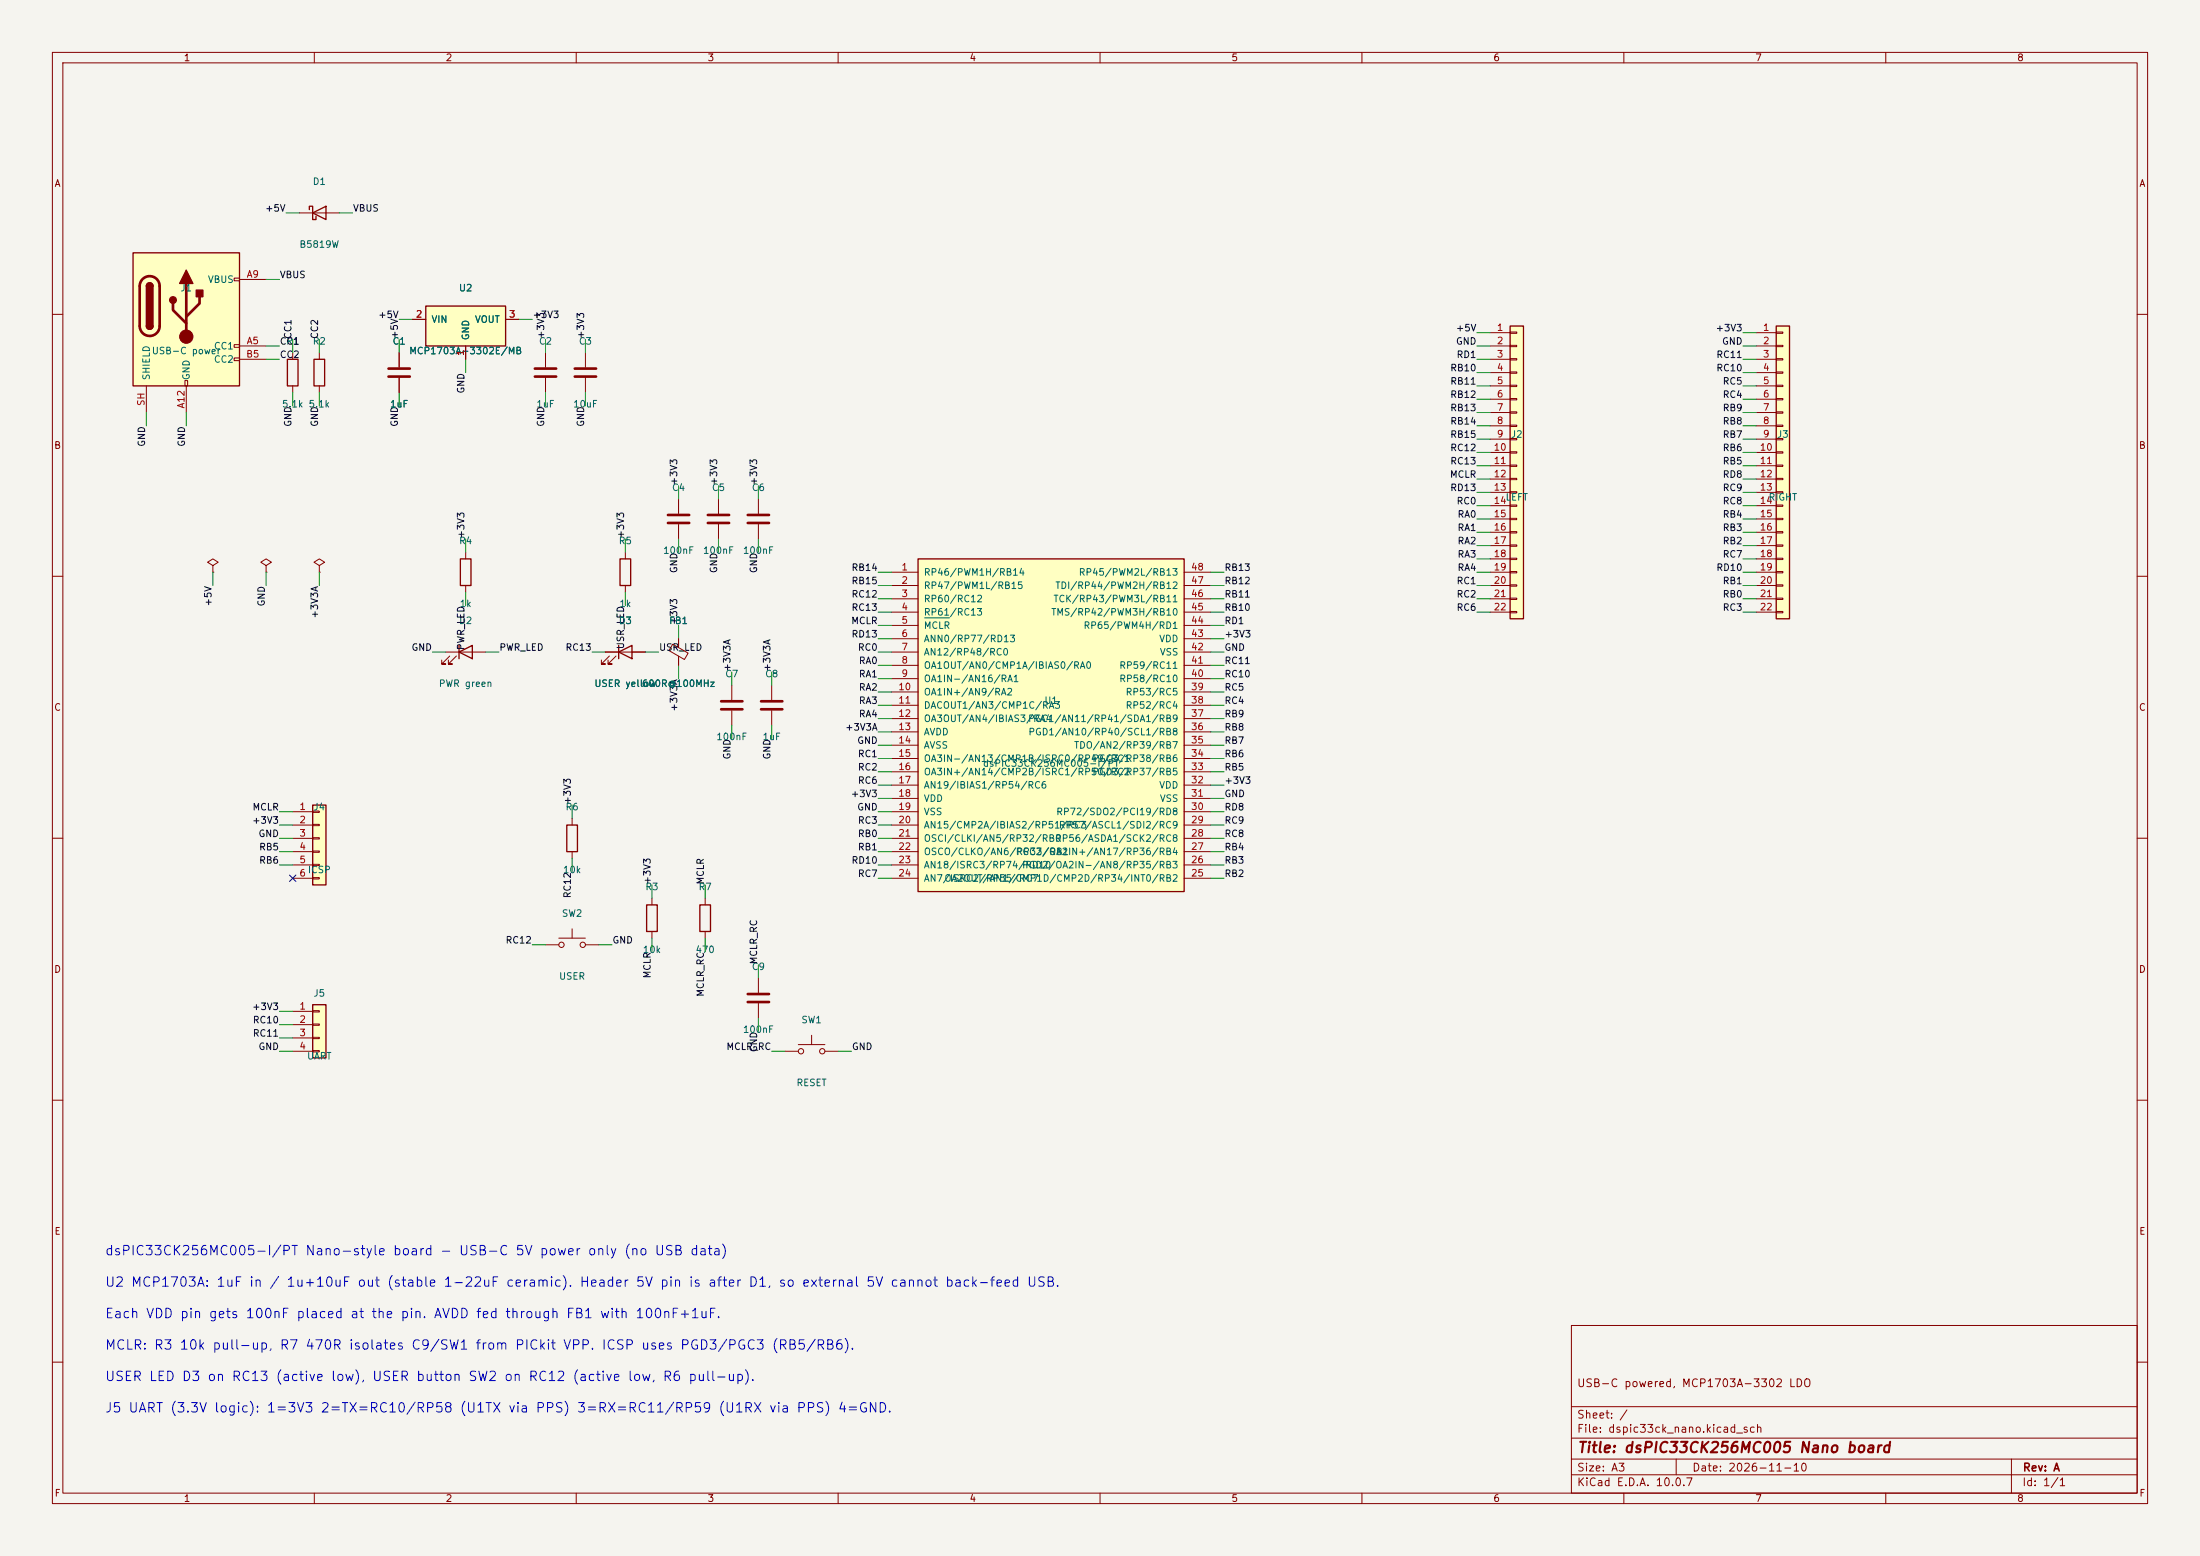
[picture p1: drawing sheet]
<svg xmlns="http://www.w3.org/2000/svg" width="420mm" height="297mm" viewBox="0 0 420 297" stroke-linecap="round" stroke-linejoin="round" font-family="sans-serif">
<path d="M0 0h420v297h-420z" fill="#f5f4ef" stroke="#f5f4ef" stroke-width=".19"/>
<g fill="none" stroke="#840000" stroke-width=".19">
<path d="M10 10h400v277h-400zM12 12h396v273h-396zM60 10v2M110 10v2M160 10v2M210 10v2M260 10v2M310 10v2M360 10v2M10 60h2M408 60h2M10 110h2"/>
<path d="M408 110h2M10 160h2M408 160h2M10 210h2M408 210h2M300 253h108v32h-108zM10 260h2M300 278.5h108M300 274.5h108M300 268.5h108M320 278.5v3M384 278.5v6.5"/>
<path d="M408 260h2M60 285v2M110 285v2M160 285v2M210 285v2M260 285v2M300 281.5h108M310 285v2M360 285v2"/>
</g>
<path d="M288.3 62.2h2.5v55.9h-2.5z" fill="#ffffc2"/>
<path d="M288.3 62.2h2.5v55.9h-2.5z" fill="none" stroke="#840000" stroke-width=".25"/>
<g fill="none" stroke="#840000" stroke-width=".19">
<path d="M284.5 63.5h3.8M284.5 66h3.8M284.5 68.6h3.8M284.5 71.1h3.8M284.5 73.7h3.8M284.5 76.2h3.8M284.5 78.7h3.8M288.3 63.4h1.3v.2h-1.3zM288.3 65.9h1.3v.3h-1.3zM288.3 68.5h1.3v.2h-1.3zM288.3 71h1.3v.2h-1.3zM288.3 73.5h1.3v.3h-1.3z"/>
<path d="M288.3 76.1h1.3v.2h-1.3zM288.3 78.6h1.3v.3h-1.3zM284.5 81.3h3.8M284.5 83.8h3.8M284.5 86.4h3.8M284.5 88.9h3.8M284.5 91.4h3.8M284.5 94h3.8M284.5 96.5h3.8M284.5 99.1h3.8M288.3 81.2h1.3v.2h-1.3zM288.3 83.7h1.3v.2h-1.3z"/>
<path d="M288.3 86.2h1.3v.3h-1.3zM288.3 88.8h1.3v.2h-1.3zM288.3 91.3h1.3v.3h-1.3zM288.3 93.9h1.3v.2h-1.3zM288.3 96.4h1.3v.2h-1.3zM288.3 98.9h1.3v.3h-1.3zM284.5 101.6h3.8M284.5 104.1h3.8M284.5 106.7h3.8M284.5 109.2h3.8M284.5 111.8h3.8M284.5 114.3h3.8"/>
<path d="M284.5 116.8h3.8M288.3 101.5h1.3v.2h-1.3zM288.3 104h1.3v.3h-1.3zM288.3 106.6h1.3v.2h-1.3zM288.3 109.1h1.3v.2h-1.3zM288.3 111.6h1.3v.3h-1.3zM288.3 114.2h1.3v.2h-1.3zM288.3 116.7h1.3v.3h-1.3z"/>
</g>
<path d="M25.4 48.3h20.3v25.4h-20.3z" fill="#ffffc2"/>
<g fill="none" stroke="#840000" stroke-width=".19">
<path d="M44.7 53.1h1v.5h-1zM45.7 53.3h5.1M27.9 73.7v5M35.3 72.6h.5v1.1h-.5zM35.6 73.7v5M44.7 65.8h1v.5h-1zM44.7 68.3h1v.5h-1zM45.7 66h5.1M45.7 68.6h5.1M85.1 124.5h7.6M85.9 125.2l-1.6 1.5h.8h-.8v-.7M87.1 125.2l-1.5 1.5h.8h-.8v-.7"/>
<path d="M144.8 186.7v2.8M144.8 191.5v2.8"/>
</g>
<path d="M25.4 48.3h20.3v25.4h-20.3zM27.9 54.6a.64 .64 0 0 1 .7-.6 .64 .64 0 0 1 .6 .6M27.9 62.2a.64 .64 0 0 0 .7 .7 .64 .64 0 0 0 .6-.7M87.6 124.5l2.6-1.3v2.5zM87.6 123.2v2.5" fill="none" stroke="#840000" stroke-width=".25"/>
<path d="M27.2 53.3a1.9 1.9 0 0 1 2.1-.4 1.9 1.9 0 0 1 1.2 1.7v7.6a1.91 1.91 0 0 1-1.9 1.9 1.91 1.91 0 0 1-1.9-1.9v-7.7l.1-.7zM33 57.9v1.3l2.6 2.5M35.6 54.1v10.2M38.1 56.6v1.3l-2.5 2.6M142.7 189.7h4.1M142.7 191.3h4.1" fill="none" stroke="#840000" stroke-width=".51"/>
<g fill="#840000" stroke="#840000" stroke-width=".25">
<path d="M27.9 54.6h1.3v7.6h-1.3z"/>
<path d="M28.1 54.2a.64 .64 0 0 1 .7-.2 .64 .64 0 0 1 .4 .6h-1.3z"/>
<path d="M27.9 62.2h1.3a.64 .64 0 0 1-.6 .7 .64 .64 0 0 1-.7-.7z"/>
<path d="M35.6 51.6l1.2 2.5h-2.5z"/>
<path d="M37.5 55.4h1.2v1.2h-1.2z"/>
<circle cx="33" cy="57.3" r=".63"/>
</g>
<circle cx="35.6" cy="64.3" r="1.27" fill="#840000" stroke="#840000" stroke-width=".19"/>
<path d="M339.1 62.2h2.5v55.9h-2.5z" fill="#ffffc2"/>
<path d="M339.1 62.2h2.5v55.9h-2.5zM118.4 106.7h2v5.1h-2zM108.2 157.5h2v5.1h-2z" fill="none" stroke="#840000" stroke-width=".25"/>
<g fill="none" stroke="#840000" stroke-width=".19">
<path d="M104.1 67.3v2.8M104.1 72.1v2.8M335.3 63.5h3.8M335.3 66h3.8M335.3 68.6h3.8M335.3 71.1h3.8M335.3 73.7h3.8M335.3 76.2h3.8M335.3 78.7h3.8M339.1 63.4h1.3v.2h-1.3zM339.1 65.9h1.3v.3h-1.3zM339.1 68.5h1.3v.2h-1.3z"/>
<path d="M339.1 71h1.3v.2h-1.3zM339.1 73.5h1.3v.3h-1.3zM339.1 76.1h1.3v.2h-1.3zM339.1 78.6h1.3v.3h-1.3zM335.3 81.3h3.8M335.3 83.8h3.8M335.3 86.4h3.8M335.3 88.9h3.8M335.3 91.4h3.8M335.3 94h3.8M335.3 96.5h3.8M335.3 99.1h3.8"/>
<path d="M339.1 81.2h1.3v.2h-1.3zM339.1 83.7h1.3v.2h-1.3zM339.1 86.2h1.3v.3h-1.3zM339.1 88.8h1.3v.2h-1.3zM339.1 91.3h1.3v.3h-1.3zM339.1 93.9h1.3v.2h-1.3zM339.1 96.4h1.3v.2h-1.3zM339.1 98.9h1.3v.3h-1.3zM40.6 108l1.1-.7-1.1-.6-1 .6 1 .7v1.2M40.6 109.2h.1M50.8 108l1-.7-1-.6-1 .6 1 .7v1.2M50.8 109.2h.1"/>
<path d="M119.4 105.4v1.3M119.4 111.8v1.2M335.3 101.6h3.8M335.3 104.1h3.8M335.3 106.7h3.8M335.3 109.2h3.8M335.3 111.8h3.8M335.3 114.3h3.8M335.3 116.8h3.8M339.1 101.5h1.3v.2h-1.3zM339.1 104h1.3v.3h-1.3zM339.1 106.6h1.3v.2h-1.3z"/>
<path d="M339.1 109.1h1.3v.2h-1.3zM339.1 111.6h1.3v.3h-1.3zM339.1 114.2h1.3v.2h-1.3zM339.1 116.7h1.3v.3h-1.3zM109.2 156.2v1.3M109.2 162.6v1.2"/>
</g>
<path d="M102.1 70.4h4.1M102.1 71.9h4.1" fill="none" stroke="#840000" stroke-width=".51"/>
<path d="M59.7 191.8h2.5v10.1h-2.5z" fill="#ffffc2"/>
<path d="M54.9 68.6h2v5.1h-2zM87.9 106.7h2v5.1h-2zM59.7 191.8h2.5v10.1h-2.5z" fill="none" stroke="#840000" stroke-width=".25"/>
<g fill="none" stroke="#840000" stroke-width=".19">
<path d="M55.9 67.3v1.3M55.9 73.7v1.2M111.8 67.3v2.8M111.8 72.1v2.8M144.8 95.3v2.7M61 108l1-.7-1-.6-1.1 .6 1.1 .7v1.2M61 109.2h.1M88.9 105.4v1.3M88.9 111.8v1.2M144.8 100.1v2.8M106.7 179.1h5.1M109.2 177.3v1.8"/>
<path d="M55.9 193h3.8M55.9 195.6h3.8M55.9 198.1h3.8M59.7 192.9h1.3v.3h-1.3zM59.7 195.5h1.3v.2h-1.3zM59.7 198h1.3v.2h-1.3zM104.1 180.3h2.6M111.8 180.3h2.5M55.9 200.7h3.8M59.7 200.5h1.3v.3h-1.3z"/>
<circle cx="107.2" cy="180.3" r=".51"/>
<circle cx="111.3" cy="180.3" r=".51"/>
</g>
<path d="M109.7 70.4h4.1M109.7 71.9h4.1M142.7 98.3h4.1M142.7 99.8h4.1" fill="none" stroke="#840000" stroke-width=".51"/>
<path d="M81.3 58.4h15.2v7.6h-15.2z" fill="#ffffc2"/>
<path d="M81.3 58.4h15.2v7.6h-15.2z" fill="none" stroke="#840000" stroke-width=".25"/>
<g fill="none" stroke="#840000" stroke-width=".19">
<path d="M78.7 61h2.6M88.9 66v2.6M96.5 61h2.6M139.7 130.8v2.8M139.7 135.6v2.8M147.3 130.8v2.8M147.3 135.6v2.8M152.4 199.4h5.1M154.9 197.6v1.8M149.9 200.7h2.5M157.5 200.7h2.5"/>
<circle cx="152.9" cy="200.7" r=".51"/>
<circle cx="157" cy="200.7" r=".51"/>
</g>
<path d="M137.7 133.9h4M137.7 135.4h4M145.3 133.9h4.1M145.3 135.4h4.1" fill="none" stroke="#840000" stroke-width=".51"/>
<path d="M59.7 153.7h2.5v15.2h-2.5z" fill="#ffffc2"/>
<path d="M59.1 40v-.6h.6v2.5h.6v-.6M59.7 40.6l2.5-1.2v2.5zM118.1 124.5l2.5-1.3v2.5zM118.1 123.2v2.5M59.7 153.7h2.5v15.2h-2.5zM123.4 172.7h2.1v5.1h-2.1zM133.6 172.7h2v5.1h-2z" fill="none" stroke="#840000" stroke-width=".25"/>
<g fill="none" stroke="#840000" stroke-width=".19">
<path d="M57.1 40.6h7.7M76.2 67.3v2.8M76.2 72.1v2.8M137.2 95.3v2.7M137.2 100.1v2.8M115.6 124.5h7.6M116.3 125.2l-1.5 1.5h.8h-.8v-.7M117.6 125.2l-1.5 1.5h.7h-.7v-.7M128.4 123l3 1.7-.7 1.2-3-1.7zM129.5 121.9v1.7M129.5 125.2v1.8M55.9 154.9h3.8"/>
<path d="M55.9 157.5h3.8M59.7 154.8h1.3v.3h-1.3zM59.7 157.4h1.3v.2h-1.3zM59.7 159.9h1.3v.2h-1.3zM55.9 160h3.8M55.9 162.6h3.8M55.9 165.1h3.8M55.9 167.6h3.8M59.7 162.4h1.3v.3h-1.3zM59.7 165h1.3v.2h-1.3zM59.7 167.5h1.3v.3h-1.3zM124.5 171.5v1.2"/>
<path d="M124.5 177.8v1.3M134.6 171.5v1.2M134.6 177.8v1.3"/>
</g>
<path d="M74.2 70.4h4M74.2 71.9h4M135.1 98.3h4.1M135.1 99.8h4.1" fill="none" stroke="#840000" stroke-width=".51"/>
<path d="M175.3 106.7h50.8v63.5h-50.8z" fill="#ffffc2"/>
<path d="M59.9 68.6h2.1v5.1h-2.1zM175.3 106.7h50.8v63.5h-50.8z" fill="none" stroke="#840000" stroke-width=".25"/>
<g fill="none" stroke="#840000" stroke-width=".19">
<path d="M61 67.3v1.3M61 73.7v1.2M76.2 67.3v2.8M76.2 72.1v2.8M78.7 61h2.6M88.9 66v2.6M96.5 61h2.6M129.5 95.3v2.7M129.5 100.1v2.8M170.2 109.2h5.1M170.2 111.8h5.1M170.2 114.3h5.1"/>
<path d="M170.2 116.8h5.1M170.2 119.4h5.1M226.1 109.2h5M226.1 111.8h5M226.1 114.3h5M226.1 116.8h5M226.1 119.4h5M115.6 124.5h2.5M120.6 124.5h2.6M129.5 121.9v1.3M129.5 125.7v1.3M170.2 121.9h5.1"/>
<path d="M170.2 124.5h5.1M170.2 127h5.1M170.2 129.5h5.1M170.2 132.1h5.1M170.2 134.6h5.1M170.2 137.2h5.1M170.2 139.7h5.1M226.1 121.9h5M226.1 124.5h5M226.1 127h5M226.1 129.5h5M226.1 132.1h5"/>
<path d="M226.1 134.6h5M226.1 137.2h5M226.1 139.7h5M170.2 142.2h5.1M170.2 144.8h5.1M170.2 147.3h5.1M170.2 149.9h5.1M170.2 152.4h5.1M170.2 154.9h5.1M170.2 157.5h5.1M226.1 142.2h5M226.1 144.8h5"/>
<path d="M226.1 147.3h5M226.1 149.9h5M226.1 152.4h5M226.1 154.9h5M226.1 157.5h5M170.2 160h5.1M170.2 162.6h5.1M170.2 165.1h5.1M170.2 167.6h5.1M226.1 160h5M226.1 162.6h5M226.1 165.1h5"/>
<path d="M226.1 167.6h5"/>
</g>
<path d="M176.5 117.9h4.8" fill="none" stroke="#006464" stroke-width=".19"/>
<path d="M127.5 98.3h4.1M127.5 99.8h4.1" fill="none" stroke="#840000" stroke-width=".51"/>
<g fill="none" stroke="#009600" stroke-width=".19">
<path d="M50.8 53.3h2.5M54.6 40.6h2.5M64.8 40.6h2.5M27.9 78.7v2.6M35.6 78.7v2.6M50.8 68.6h2.5M50.8 66h2.5M55.9 64.8v2.5M55.9 74.9v2.6M61 64.8v2.5M61 74.9v2.6M76.2 61h2.5"/>
<path d="M76.2 64.8v2.5M76.2 74.9v2.6M88.9 68.6v2.5M99.1 61h2.5M104.1 64.8v2.5M104.1 74.9v2.6M111.8 64.8v2.5M111.8 74.9v2.6M281.9 68.6h2.6M281.9 66h2.6M281.9 63.5h2.6M281.9 71.1h2.6"/>
<path d="M281.9 73.7h2.6M281.9 76.2h2.6M281.9 78.7h2.6M332.7 68.6h2.6M332.7 66h2.6M332.7 63.5h2.6M332.7 71.1h2.6M332.7 73.7h2.6M332.7 76.2h2.6M332.7 78.7h2.6M129.5 92.7v2.6M137.2 92.7v2.6"/>
<path d="M144.8 92.7v2.6M281.9 96.5h2.6M281.9 99.1h2.6M281.9 81.3h2.6M281.9 83.8h2.6M281.9 86.4h2.6M281.9 88.9h2.6M281.9 91.4h2.6M281.9 94h2.6M332.7 96.5h2.6M332.7 99.1h2.6M332.7 81.3h2.6"/>
<path d="M332.7 83.8h2.6M332.7 86.4h2.6M332.7 88.9h2.6M332.7 91.4h2.6M332.7 94h2.6M40.6 109.2v2.6M50.8 109.2v2.6M61 109.2v2.6M88.9 102.9v2.5M88.9 113v2.6M119.4 102.9v2.5M119.4 113v2.6"/>
<path d="M129.5 102.9v2.5M129.5 119.4v2.5M137.2 102.9v2.5M144.8 102.9v2.5M167.6 109.2h2.6M167.6 111.8h2.6M167.6 114.3h2.6M167.6 116.8h2.6M167.6 119.4h2.6M231.1 109.2h2.6M231.1 111.8h2.6M231.1 114.3h2.6"/>
<path d="M231.1 116.8h2.6M231.1 119.4h2.6M281.9 109.2h2.6M281.9 111.8h2.6M281.9 114.3h2.6M281.9 116.8h2.6M281.9 101.6h2.6M281.9 104.1h2.6M281.9 106.7h2.6M332.7 109.2h2.6M332.7 111.8h2.6M332.7 114.3h2.6"/>
<path d="M332.7 116.8h2.6M332.7 101.6h2.6M332.7 104.1h2.6M332.7 106.7h2.6M82.5 124.5h2.6M92.7 124.5h2.5M113 124.5h2.6M123.2 124.5h2.5M129.5 127v2.5M139.7 128.3v2.5M139.7 138.4v2.6M147.3 128.3v2.5"/>
<path d="M147.3 138.4v2.6M167.6 134.6h2.6M167.6 137.2h2.6M167.6 139.7h2.6M167.6 124.5h2.6M167.6 121.9h2.6M167.6 127h2.6M167.6 129.5h2.6M167.6 132.1h2.6M231.1 134.6h2.6M231.1 137.2h2.6M231.1 139.7h2.6"/>
<path d="M231.1 124.5h2.6M231.1 121.9h2.6M231.1 127h2.6M231.1 129.5h2.6M231.1 132.1h2.6M53.3 157.5h2.6M53.3 154.9h2.6M109.2 153.7v2.5M167.6 142.2h2.6M167.6 144.8h2.6M167.6 147.3h2.6M167.6 149.9h2.6"/>
<path d="M167.6 157.5h2.6M167.6 154.9h2.6M167.6 152.4h2.6M231.1 142.2h2.6M231.1 144.8h2.6M231.1 147.3h2.6M231.1 149.9h2.6M231.1 157.5h2.6M231.1 154.9h2.6M231.1 152.4h2.6M53.3 160h2.6M53.3 162.6h2.6"/>
<path d="M53.3 165.1h2.6M109.2 163.8v2.6M124.5 168.9v2.6M124.5 179.1v2.5M134.6 168.9v2.6M134.6 179.1v2.5M167.6 160h2.6M167.6 162.6h2.6M167.6 165.1h2.6M167.6 167.6h2.6M231.1 160h2.6M231.1 162.6h2.6"/>
<path d="M231.1 165.1h2.6M231.1 167.6h2.6M53.3 193h2.6M53.3 195.6h2.6M53.3 198.1h2.6M101.6 180.3h2.5M114.3 180.3h2.5M144.8 184.2v2.5M144.8 194.3v2.6M53.3 200.7h2.6M147.3 200.7h2.6M160 200.7h2.6"/>
</g>
<path d="M55.3 167l1.2 1.2M56.5 167l-1.2 1.2" fill="none" stroke="#000084" stroke-width=".19"/>
<text font-size="2" fill="#840000" x="301" y="277.8">Title: dsPIC33CK256MC005 Nano board</text>
<g font-size="1.8" fill="#0000c2">
<text x="19.9" y="240.1">dsPIC33CK256MC005-I/PT Nano-style board - USB-C 5V power only (no USB data)</text>
<text x="19.9" y="246.1">U2 MCP1703A: 1uF in / 1u+10uF out (stable 1-22uF ceramic). Header 5V pin is after D1, so external 5V cannot back-feed USB.</text>
<text x="19.9" y="252.1">Each VDD pin gets 100nF placed at the pin. AVDD fed through FB1 with 100nF+1uF.</text>
<text x="19.9" y="258.1">MCLR: R3 10k pull-up, R7 470R isolates C9/SW1 from PICkit VPP. ICSP uses PGD3/PGC3 (RB5/RB6).</text>
<text x="19.9" y="264.1">USER LED D3 on RC13 (active low), USER button SW2 on RC12 (active low, R6 pull-up).</text>
<text x="19.9" y="270.1">J5 UART (3.3V logic): 1=3V3 2=TX=RC10/RP58 (U1TX via PPS) 3=RX=RC11/RP59 (U1RX via PPS) 4=GND.</text>
</g>
<g font-size="1.5" fill="#840000">
<text x="300.9" y="265.1">USB-C powered, MCP1703A-3302 LDO</text>
<text x="300.9" y="273.8">File: dspic33ck_nano.kicad_sch</text>
<text x="300.9" y="271.1">Sheet: /</text>
<text x="300.9" y="281.2">Size: A3</text>
<text x="322.9" y="281.2">Date: 2026-11-10</text>
<text x="386" y="281.2">Rev: A</text>
<text x="300.9" y="284">KiCad E.D.A. 10.0.7</text>
<text x="385.9" y="284">Id: 1/1</text>
</g>
<g font-size="1.3" fill="#840000">
<text x="35" y="12">1</text>
<text x="85" y="12">2</text>
<text x="135" y="12">3</text>
<text x="185" y="12">4</text>
<text x="235" y="12">5</text>
<text x="285" y="12">6</text>
<text x="335" y="12">7</text>
<text x="385" y="12">8</text>
<text x="10.3" y="36">A</text>
<text x="408.3" y="36">A</text>
<text x="10.2" y="86">B</text>
<text x="408.2" y="86">B</text>
<text x="10.2" y="136">C</text>
<text x="408.2" y="136">C</text>
<text x="10.2" y="186">D</text>
<text x="408.2" y="186">D</text>
<text x="10.3" y="236">E</text>
<text x="408.3" y="236">E</text>
<text x="10.3" y="286">F</text>
<text x="35" y="287">1</text>
<text x="85" y="287">2</text>
<text x="135" y="287">3</text>
<text x="185" y="287">4</text>
<text x="235" y="287">5</text>
<text x="285" y="287">6</text>
<text x="335" y="287">7</text>
<text x="385" y="287">8</text>
<text x="408.3" y="286">F</text>
</g>
<g font-size="1.3" fill="#006464">
<text x="59.6" y="35.6">D1</text>
<text x="57.1" y="47.6">B5819W</text>
<text x="34.3" y="55.9">J1</text>
<text x="39.6" y="54.3">VBUS</text>
<text x="87.5" y="55.9">U2</text>
<text x="82.3" y="61.9">VIN</text>
<text x="89.9" y="65.1" transform="rotate(-90 89.9 65.1)">GND</text>
<text x="90.6" y="61.9">VOUT</text>
<text x="28.9" y="67.9">USB-C power</text>
<text x="40.7" y="67">CC1</text>
<text x="40.7" y="69.5">CC2</text>
<text x="54.5" y="66.1">R1</text>
<text x="59.6" y="66.1">R2</text>
<text x="74.8" y="66.1">C1</text>
<text x="78" y="67.9">MCP1703A-3302E/MB</text>
<text x="102.8" y="66.1">C2</text>
<text x="110.4" y="66.1">C3</text>
<text x="28.9" y="72.7" transform="rotate(-90 28.9 72.7)">SHIELD</text>
<text x="36.5" y="72.7" transform="rotate(-90 36.5 72.7)">GND</text>
<text x="53.7" y="78.1">5.1k 5.1k</text>
<text x="74.3" y="78.1">1uF</text>
<text x="102.3" y="78.1">1uF</text>
<text x="109.3" y="78.1">10uF</text>
<text x="288.3" y="83.9">J2</text>
<text x="339.1" y="83.9">J3</text>
<text x="128.2" y="94">C4</text>
<text x="135.8" y="94">C5</text>
<text x="143.4" y="94">C6</text>
<text x="287.3" y="95.9">LEFT</text>
<text x="337.5" y="95.9">RIGHT</text>
<text x="87.5" y="104.2">R4</text>
<text x="118" y="104.2">R5</text>
<text x="126.5" y="106">100nF</text>
<text x="134.1" y="106">100nF</text>
<text x="141.7" y="106">100nF</text>
<text x="176.2" y="110.2">RP46/PWM1H/RB14</text>
<text x="176.2" y="112.7">RP47/PWM1L/RB15</text>
<text x="201.4" y="112.7">TDI/RP44/PWM2H/RB12</text>
<text x="205.8" y="110.2">RP45/PWM2L/RB13</text>
<text x="87.5" y="119.4">D2</text>
<text x="87.7" y="116.2">1k</text>
<text x="118" y="119.4">D3</text>
<text x="118.1" y="116.2">1k</text>
<text x="127.6" y="119.4">FB1</text>
<text x="176.2" y="115.3">RP60/RC12</text>
<text x="176.2" y="117.8">RP61/RC13</text>
<text x="200.6" y="117.8">TMS/RP42/PWM3H/RB10</text>
<text x="201" y="115.3">TCK/RP43/PWM3L/RB11</text>
<text x="176.2" y="120.3">MCLR</text>
<text x="176.2" y="122.9">ANN0/RP77/RD13</text>
<text x="176.2" y="125.4">AN12/RP48/RC0</text>
<text x="206.7" y="120.3">RP65/PWM4H/RD1</text>
<text x="221.2" y="122.9">VDD</text>
<text x="221.3" y="125.4">VSS</text>
<text x="83.7" y="131.4">PWR green</text>
<text x="113.4" y="131.4">USER yellow</text>
<text x="122.4" y="131.4">600R@100MHz</text>
<text x="138.3" y="129.6">C7</text>
<text x="146" y="129.6">C8</text>
<text x="176.2" y="128">OA1OUT/AN0/CMP1A/IBIAS0/RA0</text>
<text x="176.2" y="130.5">OA1IN-/AN16/RA1</text>
<text x="213.6" y="130.5">RP58/RC10</text>
<text x="213.6" y="128">RP59/RC11</text>
<text x="176.2" y="133">OA1IN+/AN9/RA2</text>
<text x="176.2" y="135.6">DACOUT1/AN3/CMP1C/RA3</text>
<text x="199.3" y="134.7">U1</text>
<text x="214.8" y="135.6">RP52/RC4</text>
<text x="214.8" y="133">RP53/RC5</text>
<text x="136.6" y="141.6">100nF</text>
<text x="145.5" y="141.6">1uF</text>
<text x="176.2" y="138.1">OA3OUT/AN4/IBIAS3/RA4</text>
<text x="176.2" y="140.7">AVDD</text>
<text x="176.2" y="143.2">AVSS</text>
<text x="196.2" y="138.1">PGC1/AN11/RP41/SDA1/RB9</text>
<text x="196.2" y="140.7">PGD1/AN10/RP40/SCL1/RB8</text>
<text x="204.9" y="143.2">TDO/AN2/RP39/RB7</text>
<text x="176.2" y="145.7">OA3IN-/AN13/CMP1B/ISRC0/RP49/RC1</text>
<text x="176.2" y="148.3">OA3IN+/AN14/CMP2B/ISRC1/RP50/RC2</text>
<text x="187.5" y="146.7">dsPIC33CK256MC005-I/PT</text>
<text x="208.4" y="148.3">PGD3/RP37/RB5</text>
<text x="208.4" y="145.7">PGC3/RP38/RB6</text>
<text x="59.7" y="155">J4</text>
<text x="107.9" y="155">R6</text>
<text x="176.2" y="150.8">AN19/IBIAS1/RP54/RC6</text>
<text x="176.2" y="153.4">VDD</text>
<text x="176.2" y="155.9">VSS</text>
<text x="201.5" y="155.9">RP72/SDO2/PCI19/RD8</text>
<text x="221.2" y="150.8">VDD</text>
<text x="221.3" y="153.4">VSS</text>
<text x="176.2" y="158.4">AN15/CMP2A/IBIAS2/RP51/RC3</text>
<text x="176.2" y="161">OSCI/CLKI/AN5/RP32/RB0</text>
<text x="201.3" y="161">RP56/ASDA1/SCK2/RC8</text>
<text x="202" y="158.4">RP57/ASCL1/SDI2/RC9</text>
<text x="58.7" y="167">ICSP</text>
<text x="107.4" y="167">10k</text>
<text x="176.2" y="163.5">OSCO/CLKO/AN6/RP33/RB1</text>
<text x="176.2" y="166.1">AN18/ISRC3/RP74/RD10</text>
<text x="193.8" y="163.5">PGC2/OA2IN+/AN17/RP36/RB4</text>
<text x="195" y="166.1">PGD2/OA2IN-/AN8/RP35/RB3</text>
<text x="123.1" y="170.2">R3</text>
<text x="133.3" y="170.2">R7</text>
<text x="176.2" y="168.6">AN7/ISRC2/RP55/RC7</text>
<text x="180.2" y="168.6">OA2OUT/AN1/CMP1D/CMP2D/RP34/INT0/RB2</text>
<text x="107.2" y="175.3">SW2</text>
<text x="122.6" y="182.2">10k</text>
<text x="132.7" y="182.2">470</text>
<text x="143.4" y="185.5">C9</text>
<text x="59.7" y="190.5">J5</text>
<text x="106.6" y="187.3">USER</text>
<text x="141.7" y="197.5">100nF</text>
<text x="152.9" y="195.6">SW1</text>
<text x="58.5" y="202.5">UART</text>
<text x="151.9" y="207.6">RESET</text>
</g>
<g font-size="1.3" fill="#0f0f0f">
<text x="50.5" y="40.7">+5V</text>
<text x="67.3" y="40.7">VBUS</text>
<text x="53.3" y="53.4">VBUS</text>
<text x="55.9" y="64.8" transform="rotate(-90 55.9 64.8)">CC1</text>
<text x="61" y="64.8" transform="rotate(-90 61 64.8)">CC2</text>
<text x="72.1" y="61">+5V</text>
<text x="76.3" y="64.8" transform="rotate(-90 76.3 64.8)">+5V</text>
<text x="101.6" y="61">+3V3</text>
<text x="104.2" y="64.8" transform="rotate(-90 104.2 64.8)">+3V3</text>
<text x="111.8" y="64.8" transform="rotate(-90 111.8 64.8)">+3V3</text>
<text x="277.8" y="63.6">+5V</text>
<text x="327.4" y="63.6">+3V3</text>
<text x="53.3" y="66.1">CC1</text>
<text x="53.3" y="68.6">CC2</text>
<text x="276.8" y="71.2">RB10</text>
<text x="277.8" y="66.1">GND</text>
<text x="278" y="68.6">RD1</text>
<text x="327.6" y="68.6">RC11</text>
<text x="327.6" y="71.2">RC10</text>
<text x="328.6" y="66.1">GND</text>
<text x="89" y="75.2" transform="rotate(-90 89 75.2)">GND</text>
<text x="276.8" y="73.7">RB11</text>
<text x="276.8" y="76.3">RB12</text>
<text x="328.8" y="73.7">RC5</text>
<text x="328.8" y="76.3">RC4</text>
<text x="55.9" y="81.6" transform="rotate(-90 55.9 81.6)">GND</text>
<text x="61" y="81.6" transform="rotate(-90 61 81.6)">GND</text>
<text x="76.3" y="81.6" transform="rotate(-90 76.3 81.6)">GND</text>
<text x="104.2" y="81.6" transform="rotate(-90 104.2 81.6)">GND</text>
<text x="111.8" y="81.6" transform="rotate(-90 111.8 81.6)">GND</text>
<text x="276.8" y="78.8">RB13</text>
<text x="276.8" y="81.3">RB14</text>
<text x="276.8" y="83.9">RB15</text>
<text x="328.8" y="78.8">RB9</text>
<text x="328.8" y="81.3">RB8</text>
<text x="328.8" y="83.9">RB7</text>
<text x="28" y="85.4" transform="rotate(-90 28 85.4)">GND</text>
<text x="35.6" y="85.4" transform="rotate(-90 35.6 85.4)">GND</text>
<text x="276.8" y="86.4">RC12</text>
<text x="276.8" y="89">RC13</text>
<text x="328.8" y="86.4">RB6</text>
<text x="328.8" y="89">RB5</text>
<text x="129.6" y="92.7" transform="rotate(-90 129.6 92.7)">+3V3</text>
<text x="137.2" y="92.7" transform="rotate(-90 137.2 92.7)">+3V3</text>
<text x="144.8" y="92.7" transform="rotate(-90 144.8 92.7)">+3V3</text>
<text x="276.7" y="91.5">MCLR</text>
<text x="276.8" y="94">RD13</text>
<text x="328.8" y="91.5">RD8</text>
<text x="328.8" y="94">RC9</text>
<text x="278" y="96.6">RC0</text>
<text x="278.1" y="99.1">RA0</text>
<text x="278.1" y="101.7">RA1</text>
<text x="328.8" y="96.6">RC8</text>
<text x="328.8" y="99.1">RB4</text>
<text x="328.8" y="101.7">RB3</text>
<text x="89" y="102.9" transform="rotate(-90 89 102.9)">+3V3</text>
<text x="119.4" y="102.9" transform="rotate(-90 119.4 102.9)">+3V3</text>
<text x="278.1" y="106.7">RA3</text>
<text x="278.1" y="104.2">RA2</text>
<text x="328.8" y="104.2">RB2</text>
<text x="328.8" y="106.7">RC7</text>
<text x="129.6" y="109.5" transform="rotate(-90 129.6 109.5)">GND</text>
<text x="137.2" y="109.5" transform="rotate(-90 137.2 109.5)">GND</text>
<text x="144.8" y="109.5" transform="rotate(-90 144.8 109.5)">GND</text>
<text x="162.5" y="109.3">RB14</text>
<text x="162.5" y="111.8">RB15</text>
<text x="233.7" y="111.8">RB12</text>
<text x="233.7" y="109.3">RB13</text>
<text x="278" y="111.8">RC1</text>
<text x="278.1" y="109.3">RA4</text>
<text x="327.6" y="109.3">RD10</text>
<text x="328.8" y="111.8">RB1</text>
<text x="40.7" y="115.9" transform="rotate(-90 40.7 115.9)">+5V</text>
<text x="50.9" y="115.9" transform="rotate(-90 50.9 115.9)">GND</text>
<text x="61" y="118.2" transform="rotate(-90 61 118.2)">+3V3A</text>
<text x="129.6" y="119.4" transform="rotate(-90 129.6 119.4)">+3V3</text>
<text x="162.4" y="119.4">MCLR</text>
<text x="162.5" y="114.4">RC12</text>
<text x="162.5" y="116.9">RC13</text>
<text x="233.7" y="119.4">RD1</text>
<text x="233.7" y="116.9">RB10</text>
<text x="233.7" y="114.4">RB11</text>
<text x="278" y="114.4">RC2</text>
<text x="278" y="116.9">RC6</text>
<text x="328.8" y="114.4">RB0</text>
<text x="328.8" y="116.9">RC3</text>
<text x="78.5" y="124.5">GND</text>
<text x="89" y="124.2" transform="rotate(-90 89 124.2)">PWR_LED</text>
<text x="95.2" y="124.5">PWR_LED</text>
<text x="107.8" y="124.5">RC13</text>
<text x="119.4" y="124" transform="rotate(-90 119.4 124)">USR_LED</text>
<text x="125.7" y="124.5">USR_LED</text>
<text x="162.5" y="122">RD13</text>
<text x="163.7" y="124.5">RC0</text>
<text x="233.7" y="124.5">GND</text>
<text x="233.7" y="122">+3V3</text>
<text x="139.8" y="128.3" transform="rotate(-90 139.8 128.3)">+3V3A</text>
<text x="147.4" y="128.3" transform="rotate(-90 147.4 128.3)">+3V3A</text>
<text x="163.8" y="127.1">RA0</text>
<text x="163.8" y="129.6">RA1</text>
<text x="233.7" y="129.6">RC10</text>
<text x="233.7" y="127.1">RC11</text>
<text x="129.6" y="135.9" transform="rotate(-90 129.6 135.9)">+3V3A</text>
<text x="163.8" y="132.1">RA2</text>
<text x="163.8" y="134.7">RA3</text>
<text x="163.8" y="137.2">RA4</text>
<text x="233.7" y="134.7">RC4</text>
<text x="233.7" y="132.1">RC5</text>
<text x="233.7" y="137.2">RB9</text>
<text x="161.2" y="139.8">+3V3A</text>
<text x="163.5" y="142.3">GND</text>
<text x="233.7" y="142.3">RB7</text>
<text x="233.7" y="139.8">RB8</text>
<text x="139.8" y="145.1" transform="rotate(-90 139.8 145.1)">GND</text>
<text x="147.4" y="145.1" transform="rotate(-90 147.4 145.1)">GND</text>
<text x="163.7" y="144.8">RC1</text>
<text x="163.7" y="147.4">RC2</text>
<text x="163.7" y="149.9">RC6</text>
<text x="233.7" y="149.9">+3V3</text>
<text x="233.7" y="147.4">RB5</text>
<text x="233.7" y="144.8">RB6</text>
<text x="48.1" y="155">MCLR</text>
<text x="109.3" y="153.7" transform="rotate(-90 109.3 153.7)">+3V3</text>
<text x="162.3" y="152.5">+3V3</text>
<text x="163.5" y="155">GND</text>
<text x="233.7" y="155">RD8</text>
<text x="233.7" y="152.5">GND</text>
<text x="48" y="157.5">+3V3</text>
<text x="49.2" y="160.1">GND</text>
<text x="163.7" y="157.5">RC3</text>
<text x="163.7" y="160.1">RB0</text>
<text x="233.7" y="160.1">RC8</text>
<text x="233.7" y="157.5">RC9</text>
<text x="49.4" y="162.6">RB5</text>
<text x="49.4" y="165.2">RB6</text>
<text x="162.5" y="165.2">RD10</text>
<text x="163.7" y="162.6">RB1</text>
<text x="163.7" y="167.7">RC7</text>
<text x="233.7" y="167.7">RB2</text>
<text x="233.7" y="165.2">RB3</text>
<text x="233.7" y="162.6">RB4</text>
<text x="109.3" y="171.6" transform="rotate(-90 109.3 171.6)">RC12</text>
<text x="124.5" y="168.9" transform="rotate(-90 124.5 168.9)">+3V3</text>
<text x="134.7" y="168.9" transform="rotate(-90 134.7 168.9)">MCLR</text>
<text x="96.4" y="180.4">RC12</text>
<text x="116.8" y="180.4">GND</text>
<text x="144.8" y="184.2" transform="rotate(-90 144.8 184.2)">MCLR_RC</text>
<text x="124.5" y="186.9" transform="rotate(-90 124.5 186.9)">MCLR</text>
<text x="134.7" y="190.4" transform="rotate(-90 134.7 190.4)">MCLR_RC</text>
<text x="48" y="193.1">+3V3</text>
<text x="48.2" y="195.6">RC10</text>
<text x="48.2" y="198.2">RC11</text>
<text x="49.2" y="200.7">GND</text>
<text x="138.6" y="200.7">MCLR_RC</text>
<text x="144.8" y="200.9" transform="rotate(-90 144.8 200.9)">GND</text>
<text x="162.5" y="200.7">GND</text>
</g>
<g font-size="1.3" fill="#a90000">
<text x="47" y="53.3">A9</text>
<text x="79.3" y="60.9">2</text>
<text x="97.1" y="60.9">3</text>
<text x="285.7" y="63.5">1</text>
<text x="336.5" y="63.5">1</text>
<text x="46.9" y="68.5">B5</text>
<text x="47" y="66">A5</text>
<text x="88.9" y="68" transform="rotate(-90 88.9 68)">1</text>
<text x="285.7" y="66">2</text>
<text x="285.7" y="68.5">3</text>
<text x="285.7" y="71.1">4</text>
<text x="336.5" y="66">2</text>
<text x="336.5" y="68.5">3</text>
<text x="336.5" y="71.1">4</text>
<text x="27.9" y="77.6" transform="rotate(-90 27.9 77.6)">SH</text>
<text x="285.7" y="73.6">5</text>
<text x="285.7" y="76.2">6</text>
<text x="336.5" y="73.6">5</text>
<text x="336.5" y="76.2">6</text>
<text x="35.5" y="78.1" transform="rotate(-90 35.5 78.1)">A12</text>
<text x="285.7" y="78.7">7</text>
<text x="285.7" y="81.2">8</text>
<text x="285.7" y="83.8">9</text>
<text x="336.5" y="78.7">7</text>
<text x="336.5" y="81.2">8</text>
<text x="336.5" y="83.8">9</text>
<text x="285" y="86.3">10</text>
<text x="285" y="88.9">11</text>
<text x="335.8" y="86.3">10</text>
<text x="335.8" y="88.9">11</text>
<text x="285" y="91.4">12</text>
<text x="285" y="93.9">13</text>
<text x="335.8" y="91.4">12</text>
<text x="335.8" y="93.9">13</text>
<text x="285" y="96.5">14</text>
<text x="285" y="99">15</text>
<text x="285" y="101.6">16</text>
<text x="335.8" y="96.5">14</text>
<text x="335.8" y="99">15</text>
<text x="335.8" y="101.6">16</text>
<text x="285" y="104.1">17</text>
<text x="285" y="106.6">18</text>
<text x="335.8" y="104.1">17</text>
<text x="335.8" y="106.6">18</text>
<text x="172" y="109.2">1</text>
<text x="172" y="111.7">2</text>
<text x="227.3" y="111.7">47</text>
<text x="227.3" y="109.2">48</text>
<text x="285" y="109.2">19</text>
<text x="285" y="111.7">20</text>
<text x="335.8" y="109.2">19</text>
<text x="335.8" y="111.7">20</text>
<text x="172" y="114.3">3</text>
<text x="172" y="116.8">4</text>
<text x="172" y="119.3">5</text>
<text x="227.3" y="119.3">44</text>
<text x="227.3" y="116.8">45</text>
<text x="227.3" y="114.3">46</text>
<text x="285" y="114.3">21</text>
<text x="285" y="116.8">22</text>
<text x="335.8" y="114.3">21</text>
<text x="335.8" y="116.8">22</text>
<text x="172" y="121.9">6</text>
<text x="172" y="124.4">7</text>
<text x="227.3" y="124.4">42</text>
<text x="227.3" y="121.9">43</text>
<text x="172" y="127">8</text>
<text x="172" y="129.5">9</text>
<text x="227.3" y="129.5">40</text>
<text x="227.3" y="127">41</text>
<text x="171.4" y="132">10</text>
<text x="171.4" y="134.6">11</text>
<text x="171.4" y="137.1">12</text>
<text x="227.3" y="137.1">37</text>
<text x="227.3" y="134.6">38</text>
<text x="227.3" y="132">39</text>
<text x="171.4" y="139.7">13</text>
<text x="171.4" y="142.2">14</text>
<text x="227.3" y="142.2">35</text>
<text x="227.3" y="139.7">36</text>
<text x="171.4" y="144.7">15</text>
<text x="171.4" y="147.3">16</text>
<text x="171.4" y="149.8">17</text>
<text x="227.3" y="149.8">32</text>
<text x="227.3" y="147.3">33</text>
<text x="227.3" y="144.7">34</text>
<text x="57.1" y="154.9">1</text>
<text x="171.4" y="152.4">18</text>
<text x="171.4" y="154.9">19</text>
<text x="227.3" y="154.9">30</text>
<text x="227.3" y="152.4">31</text>
<text x="57.1" y="157.4">2</text>
<text x="57.1" y="160">3</text>
<text x="171.4" y="157.4">20</text>
<text x="171.4" y="160">21</text>
<text x="227.3" y="160">28</text>
<text x="227.3" y="157.4">29</text>
<text x="57.1" y="162.5">4</text>
<text x="57.1" y="165.1">5</text>
<text x="57.1" y="167.6">6</text>
<text x="171.4" y="162.5">22</text>
<text x="171.4" y="165.1">23</text>
<text x="171.4" y="167.6">24</text>
<text x="227.3" y="167.6">25</text>
<text x="227.3" y="165.1">26</text>
<text x="227.3" y="162.5">27</text>
<text x="57.1" y="193">1</text>
<text x="57.1" y="195.5">2</text>
<text x="57.1" y="198.1">3</text>
<text x="57.1" y="200.6">4</text>
</g>
</svg>
